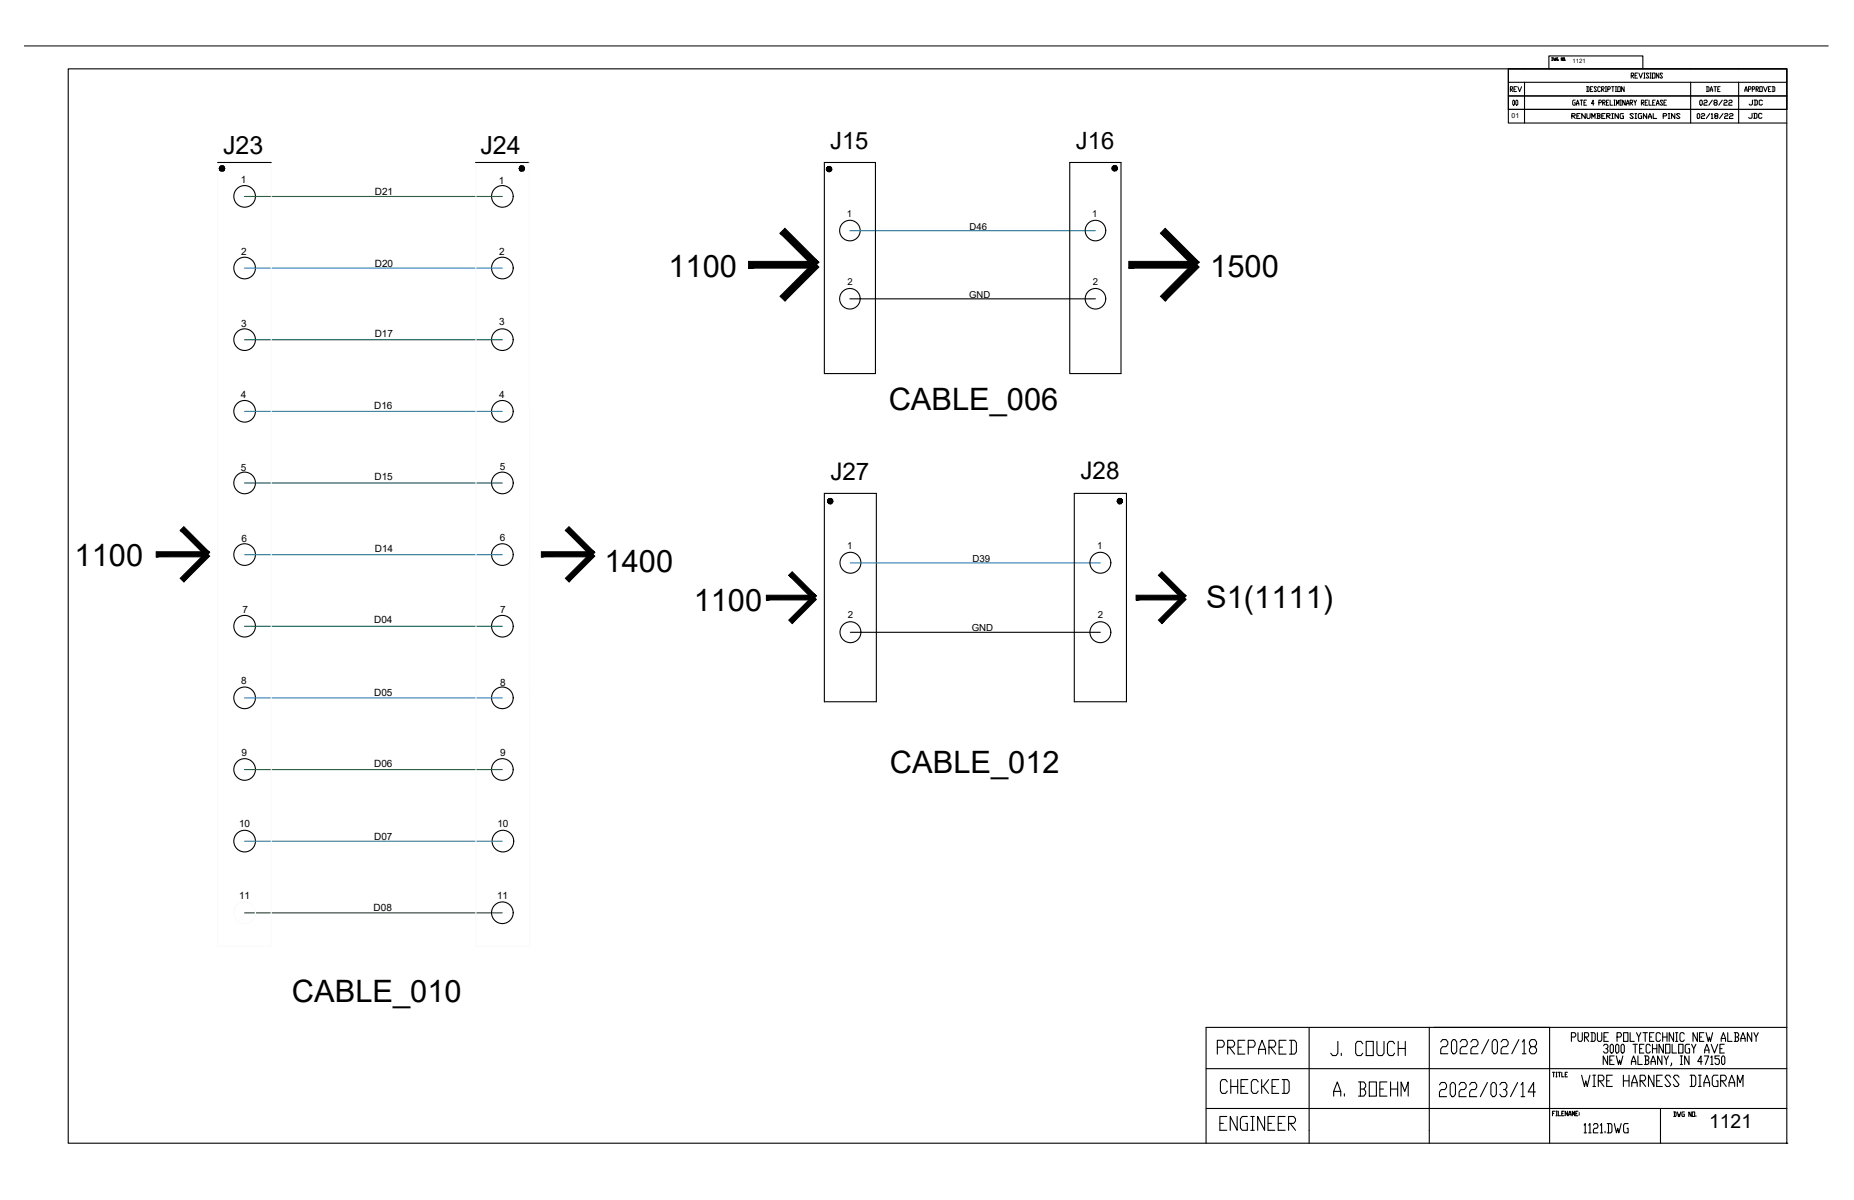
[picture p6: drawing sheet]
<svg xmlns="http://www.w3.org/2000/svg" width="432mm" height="279mm" viewBox="0 0 432 279" stroke-linecap="round" stroke-linejoin="round" font-family="sans-serif">
<!-- layer: 0 -->
<g fill="none" stroke="#000" stroke-width=".25">
<path d="M15.9 16h400.3v250.2h-400.3zM351.3 16v6.3h64.9M351.3 16h64.9v6.3M351.3 16h64.9v9.5h-64.9zM355.1 19.2h61.1M393.8 19.2v9.4M404.9 19.2v3.1M50.7 37.8h12.5M110.8 37.8h12.4M192 37.8h11.9v49.2h-11.9zM249.1 37.8h12v49.2h-12zM351.3 25.5v3.1h64.9"/>
<path d="M355.1 25.5v3.1M366.1 27h.6l.2-.4-.2-.2h-.6v1.2M366.3 27l.6 .6M367.3 27h.3M368 26.4h-.7v1.2h.7M369.2 26.4v1.2l-.8-1.2v1.2M369.6 26.4v1l.2 .2h.3l.2-.2v-1M370.7 27.6v-1.2l.4 .8 .4-.8v1.2M371.9 26.4h.6l.2 .2-.2 .4M372.1 27h.4l.2 .4-.2 .2h-.6M372.1 26.4v1.2M373.1 27h.3"/>
<path d="M373.8 26.4h-.7v1.2h.7M374.2 27h.6l.2-.4-.2-.2h-.6v1.2M374.4 27l.6 .6M375.4 27.6h.4M375.4 26.4h.4M375.6 26.4v1.2M376.9 26.4v1.2l-.8-1.2v1.2M378.1 26.4h-.6l-.2 .2v.8l.2 .2h.6v-.6h-.2M380.4 26.6l-.2-.2-.6 .2 .8 .8-.2 .2h-.4l-.2-.2M380.8 27.6h.4M380.8 26.4h.4M381 26.4v1.2"/>
<path d="M382.3 26.4h-.5l-.2 .2v.8l.2 .2h.5v-.6h-.1M383.5 26.4v1.2l-.8-1.2v1.2M383.9 27.6v-.4l.4-.8 .4 .8v.4M383.9 27.2h.8M385 26.4v1.2h.8M387.4 27h.6l.2-.4-.2-.2h-.6v1.2M388.5 27.6h.4M388.5 26.4h.4M388.7 26.4v1.2M390.1 26.4v1.2l-.8-1.2v1.2M391.3 26.6l-.3-.2-.5 .2 .8 .8-.3 .2h-.3l-.2-.2M395.3 26.6l.2-.2 .4 .2v.8l-.2 .2-.4-.2z"/>
<path d="M395.9 23.5l.2-.2 .4 .2v.8l-.2 .2-.4-.2zM396.3 26.6l.1-.2 .6 .2-.2 .4h-.4l-.1 .2v.4h.7M396.8 23.5l.3-.2h.3l.2 .2-.2 .4-.6 .2v.4h.8M398.2 26.4l-.8 1.2M398.6 26.6l.2-.2v1.2M398.6 27.6h.4M398.8 23.3l-.8 1.2M399.3 23.9l-.1-.2 .1-.4h.5l.1 .2-.1 .4-.6 .2 .1 .4h.5l.1-.2-.1-.4M399.6 27l-.3-.4 .6-.2 .2 .4-.8 .4 .3 .4h.3l.2-.2-.2-.4M401.1 23.3l-.8 1.2M401.3 26.4l-.8 1.2M401.5 23.5l.2-.2h.4l.2 .2-.2 .4-.6 .2v.4h.8"/>
<path d="M401.7 26.6l.1-.2 .6 .2-.1 .4h-.5l-.1 .2v.4h.7M402.6 23.5l.3-.2h.3l.2 .2-.2 .4-.6 .2v.4h.8M402.8 26.6l.2-.2 .6 .2-.2 .4h-.4l-.2 .2v.4h.8M416.2 22.3h-64.9v3.2M416.2 22.3v3.2h-64.9M197.9 69.6h57.2M192 114.9h12.1v48.5h-12.1zM250.2 114.9h12.2v48.5h-12.2zM198 147.2h58.3M280.9 239.2v27M333.9 239.2h82.3M332.9 263.2v3"/>
<path d="M386.7 263.5v2.7M416.2 266.2h.1"/>
<circle cx="57" cy="45.7" r="2.52"/>
<circle cx="117" cy="45.7" r="2.52"/>
<circle cx="197.9" cy="53.7" r="2.39"/>
<circle cx="255.1" cy="53.7" r="2.39"/>
<circle cx="57" cy="62.4" r="2.52"/>
<circle cx="57" cy="79.1" r="2.52"/>
<circle cx="117" cy="62.4" r="2.52"/>
<circle cx="117" cy="79.1" r="2.52"/>
<circle cx="197.9" cy="69.6" r="2.39"/>
<circle cx="255.1" cy="69.6" r="2.39"/>
<circle cx="57" cy="95.8" r="2.52"/>
<circle cx="117" cy="95.8" r="2.52"/>
<circle cx="57" cy="112.4" r="2.52"/>
<circle cx="117" cy="112.4" r="2.52"/>
<circle cx="57" cy="129.1" r="2.52"/>
<circle cx="117" cy="129.1" r="2.52"/>
<circle cx="198.1" cy="131" r="2.43"/>
<circle cx="256.3" cy="131" r="2.43"/>
<circle cx="57" cy="145.8" r="2.52"/>
<circle cx="117" cy="145.8" r="2.52"/>
<circle cx="198.1" cy="147.2" r="2.43"/>
<circle cx="256.3" cy="147.2" r="2.43"/>
<circle cx="57" cy="179.2" r="2.52"/>
<circle cx="57" cy="162.5" r="2.52"/>
<circle cx="117" cy="162.5" r="2.52"/>
<circle cx="117" cy="179.2" r="2.52"/>
<circle cx="57" cy="195.8" r="2.52"/>
<circle cx="117.1" cy="195.8" r="2.52"/>
<circle cx="117" cy="212.5" r="2.52"/>
</g>
<!-- layer: SLD-0 -->
<g fill="none" stroke="#000" stroke-width=".25">
<path d="M360.7 16v-3h21.9v3M361.4 13.4l.4 .2-.1 .5h-.3M361.5 13.4v.7M361.9 13.4l.1 .7 .1-.4 .1 .4 .1-.7M362.8 13.4l-.3 .2 .1 .5h.2l-.1-.4M363 14v.1M363.9 13.4v.7l-.3-.7v.7M364.1 13.4h.3v.7h-.3zM364.5 14v.1M280.9 239.2h80v27M304.9 239.2v24M332.9 239.2v24"/>
<path d="M280.9 258.1h135.3M280.9 248.8h135.3M361.6 249.7h.5M361.6 259.2h.3M361.8 249.7v1M362.1 258.7h-.5v1.1M362.4 249.7h.2M362.4 250.7h.2M362.4 258.7h.3M362.4 259.8h.3M362.5 249.7v1M362.6 258.7v1.1"/>
<path d="M362.9 249.7h.5M362.9 258.7v1.1h.6M363.2 249.7v1M363.7 249.7v1h.6M363.7 259.2h.3M364.3 258.7h-.6v1.1h.6M364.5 250.2h.3M365.1 249.7h-.6v1h.6M365.1 258.7v1.1l-.6-1.1v1.1M365.4 259.8l.2-1.1 .3 1.1M365.4 259.4h.5M366 241.5h.7l.3-.4v-.3l-.3-.4h-.7v2.1"/>
<path d="M366.2 259.8v-1.1l.3 .7 .2-.7v1.1M367 259.2h.3M367.5 258.7h-.5v1.1h.5M367.5 240.4v1.7l.3 .4h.5l.2-.4v-1.7M367.8 259.1v.1M367.8 259.4v.2M368.4 250.3l.6 2.7 .3-1.3 .4 1.3 .6-2.7M369 241.5h.8l.2-.4-.2-.7h-.8v2.1M369.3 241.5l.7 1M370.5 240.4h.8l.2 .4v1.3l-.2 .4h-.8M370.8 240.4v2.1M371 250.3h.6"/>
<path d="M371 253h.6M371.3 250.3v2.7M372 240.4v1.7l.3 .4h.5l.3-.4v-1.7M372.3 251.7h.9l.4-.5v-.4l-.4-.5h-.9v2.7M372.6 251.7l1 1.3M373.5 243.5l.2-.4h.5l.3 .4v.3l-.3 .4h-.2M373.6 241.5h.5M374.2 251.7h.6M374.2 244.2l.3 .3v.3l-.3 .4h-.5l-.2-.4M374.4 245.9v1.9l-1-1.9v1.9M374.6 240.4h-1v2.1h1M374.9 246.8h.5"/>
<path d="M375.3 243.1h.2l.3 .4v1.3l-.3 .4h-.2l-.3-.4v-1.3zM375.5 250.3h-1.3v2.7h1.3M375.9 245.9h-1v1.9h1M376.4 245.9l.6 1.9 .2-1 .3 1 .5-1.9M376.5 243.1h.3l.2 .4v1.3l-.2 .4h-.3l-.2-.4v-1.3zM376.6 241.5h.8l.2-.4v-.3l-.2-.4h-.8v2.1M377.8 243.1h.3l.2 .4v1.3l-.2 .4h-.3l-.3-.4v-1.3zM378.1 251.7h1.3M378.1 250.3v2.7M378.1 240.4h1.1v2.1h-1.1zM379.4 250.3v2.7M379.7 240.4v2.1h.9"/>
<path d="M380 247.8v-.6l.5-1.3 .5 1.3v.6M380 247.2h1M380 253v-.9l.7-1.8 .6 1.8v.9M380 252.1h1.3M380.3 243.1h1.1M380.8 243.1v2.1M381.1 240.4l.5 1.1v1M381.5 245.9v1.9h1M381.9 244.2h.5M382 251.7h1l.3-.5v-.4l-.3-.5h-1v2.7M382.2 240.4l-.6 1.1M382.3 251.7l1 1.3"/>
<path d="M382.7 240.4h1M382.9 243.1h-1v2.1h1M383 245.9h.8l.2 .3-.2 .6M383.2 240.4v2.1M383.3 246.8h.5l.2 .4v.3l-.2 .3h-.8M383.3 245.9v1.9M384.2 241.5h.5M384.4 243.5l-.3-.4h-.5l-.2 .4v1.3l.2 .4h.5l.3-.4M384.5 247.8v-.6l.5-1.3 .5 1.3v.6M384.5 247.2h1M384.9 244.2h1M384.9 243.1v2.1"/>
<path d="M385.2 240.4h-1v2.1h1M385.2 250.3v2.7l-1.3-2.7v2.7M385.8 251.7h.7M385.9 243.1v2.1M386.7 240.8l-.2-.4h-.5l-.3 .4v1.3l.3 .4h.5l.2-.4M386.7 258.1v5.4M387.1 245.9v1.9l-1-1.9v1.9M387.2 250.3h-1.4v2.7h1.4M387.2 241.5h1.1M387.2 240.4v2.1M387.4 243.1v2.1l-1-2.1v2.1M387.6 245.9l.5 .9v1"/>
<path d="M387.9 243.1h1v2.1h-1zM388.3 240.4v2.1M388.6 245.9l-.5 .9M389.1 250.8l-.3-.5h-.7l-.3 .5 1.3 1.7-.3 .5h-.7l-.3-.5M389.3 247.5l-.2 .7M389.4 243.1v2.1h1.1M389.8 240.4v2.1l-1-2.1v2.1M389.8 258.9h.4l.2 .2v.7l-.2 .2h-.4M390 258.9v1.1M390.2 242.5h.6M390.2 240.4h.6M390.5 240.4v2.1"/>
<path d="M390.7 258.9l.2 1.1 .1-.6 .2 .6 .3-1.1M391 243.1h1v2.1h-1zM391 250.8l-.3-.5h-.6l-.4 .5 1.3 1.7-.3 .5h-.6l-.4-.5M391.3 247.8h.6M391.3 245.9h.6M391.6 245.9v1.9M392.3 240.8l-.3-.4h-.5l-.2 .4v1.3l.2 .4h.5l.3-.4M392.3 258.9h-.4l-.2 .2 .2 .9h.4v-.6h-.2M393.4 245.9v1.9l-1-1.9v1.9M393.5 243.1h-.8l-.2 .4v1.3l.2 .4h.8v-1h-.3M393.6 250.3h1l.3 .5v1.7l-.3 .5h-1M393.9 258.9v1.1l-.6-1.1v1.1"/>
<path d="M394 243.1l.5 1.1v1M394 250.3v2.7M394.1 258.9h.6v1.1h-.6zM395 243.1l-.5 1.1M395 259.8v.2M395.3 240.4v2.1l-1-2.1v2.1M395.6 250.3h.6M395.6 253h.6M395.8 241.5h.5M395.9 250.3v2.7M396.4 247.2h-1l.8-1.3v1.9M396.8 240.4h-1v2.1h1"/>
<path d="M396.8 253v-.9l.7-1.8 .7 1.8v.9M396.8 252.1h1.4M396.9 245.9h1l-.7 1.9M397 245.2v-.7l.5-1.4 .5 1.4v.7M397 244.5h1M397.4 240.4l.5 2.1 .2-1 .3 1 .5-2.1M398.5 246.2l.2-.3v1.9M398.5 247.8h.5M398.5 243.1l.8 2.1 .8-2.1M400.1 250.3h-1l-.3 .5v1.7l.3 .5h1v-1.3h-.3M400.4 245.9h-1v.6h.8l.2 .3v.7l-.2 .3h-.5l-.3-.3M400.6 244.2h.5"/>
<path d="M400.7 251.7h1l.4-.5v-.4l-.4-.5h-1v2.7M400.9 242.5v-.7l.5-1.4 .5 1.4v.7M400.9 241.8h1M401.1 251.7l1 1.3M401.2 245.9h.3l.2 .3v1.3l-.2 .3h-.3l-.2-.3v-1.3zM401.6 243.1h-1v2.1h1M402.4 240.4v2.1h1M402.7 253v-.9l.6-1.8 .7 1.8v.9M402.7 252.1h1.3M403.9 240.4h.8l.2 .4v.3l-.2 .4M404.2 241.5h.5l.2 .3v.3l-.2 .4h-.8M404.2 240.4v2.1"/>
<path d="M404.6 253v-2.7l.7 1.8 .6-1.8v2.7M405.4 242.5v-.7l.5-1.4 .6 1.4v.7M405.4 241.8h1.1M408 240.4v2.1l-1-2.1v2.1M408.5 240.4l.5 1.1v1M409.5 240.4l-.5 1.1M368.9 262l.3-.4v2.2M368.9 263.8h.6M370 262l.3-.4v2.2M370 263.8h.6M371.1 262l.3-.4h.5l.3 .4-.3 .7h-.5l-.3 .3v.8h1.1M372.7 262l.3-.4v2.2"/>
<path d="M372.7 263.8h.6M373.8 263.4v.4M374.3 261.6h.9l.2 .4v1.4l-.2 .4h-.9M374.6 261.6v2.2M376 261.6l.5 2.2 .3-1.1 .2 1.1 .6-2.2M379.2 261.6h-.8l-.3 .4v1.4l.3 .4h.8v-1.1h-.3"/>
</g>
<!-- layer: 0 -->
<path d="M197.9 53.7h57.2M57 62.4h60M57 95.8h60M57 129.1h60M198 131h58.3M57 162.5h60M57 195.9h60" fill="none" stroke="#2776bb" stroke-width=".25"/>
<g fill="#000" stroke="#000" stroke-width=".23">
<path d="M51.1 39.2l.1 .4 .5-.4zM51.2 39.6l.5-.4-.3 .6zM51.7 39.2l-.3 .6 .3 .1z"/>
<path d="M51.4 38.8l.3 .4v-.5zM51.2 38.9l.2-.1 .3 .4zM51.2 38.9v.3h.5z"/>
<path d="M51.4 38.7l.3 .5v-.6zM51.2 38.9l.2-.2 .3 .5zM51.2 38.9l-.1 .3h.6z"/>
<path d="M51.7 39.2v.7l.3-.1zM51.7 39.2l.6 .4-.3 .2zM51.7 39.2l.6 .4v-.4z"/>
<path d="M51.7 39.2h.6l-.1-.3zM52 38.8l.2 .1-.5 .3zM51.7 38.7v.5l.3-.4z"/>
<path d="M51.7 39.2h.6v-.3zM52 38.7l.3 .2-.6 .3zM51.7 38.6v.6l.3-.5z"/>
<path d="M120.9 39.2l.1 .4 .5-.4zM121 39.6l.5-.4-.3 .6zM121.5 39.2l-.3 .6 .3 .1z"/>
<path d="M121.3 38.8l.2 .4v-.5zM121.3 38.8l.2 .4-.5-.2zM121 39v.2h.5z"/>
<path d="M121.2 38.7l.3 .5v-.6zM121.2 38.7l.3 .5-.5-.3zM121 38.9l-.1 .3h.6z"/>
<path d="M121.5 39.2v.7l.3-.1zM121.5 39.2l.6 .4-.3 .2zM121.5 39.2l.6 .4v-.4z"/>
<path d="M121.5 39.2h.6l-.1-.2zM121.8 38.8l.2 .2-.5 .2zM121.5 38.7v.5l.3-.4z"/>
<path d="M121.5 39.2h.6v-.3zM121.8 38.7l.3 .2-.6 .3zM121.5 38.6v.6l.3-.5z"/>
<path d="M192.5 39.4v.3l.6-.3zM192.5 39.7l.6-.3-.3 .5zM193.1 39.4l-.3 .5 .3 .1z"/>
<path d="M192.9 39l.2 .4v-.5zM192.9 39l.2 .4-.4-.3zM192.7 39.1l-.1 .3h.5z"/>
<path d="M192.8 38.8l.3 .6v-.6zM192.5 39.1l.3-.3 .3 .6zM192.5 39.1v.3h.6z"/>
<path d="M193.1 39.4v.6l.3-.1zM193.1 39.4l.5 .3-.2 .2zM193.1 39.4l.5 .3 .1-.3z"/>
<path d="M193.1 39.4h.5l-.1-.3zM193.4 39l.1 .1-.4 .3zM193.1 38.9v.5l.3-.4z"/>
<path d="M193.1 39.4h.6l-.1-.3zM193.4 38.8l.2 .3-.5 .3zM193.1 38.8v.6l.3-.6z"/>
<path d="M259 39.2l.1 .3 .5-.3zM259.1 39.5l.5-.3-.3 .5zM259.6 39.2l-.3 .5 .3 .1z"/>
<path d="M259.4 38.8l.2 .4v-.5zM259.2 39l.2-.2 .2 .4zM259.2 39l-.1 .2h.5z"/>
<path d="M259.3 38.6l.3 .6v-.6zM259.3 38.6l.3 .6-.5-.3zM259.1 38.9l-.1 .3h.6z"/>
<path d="M259.6 39.2v.6l.3-.1zM259.6 39.2l.6 .3-.3 .2zM259.6 39.2l.6 .3v-.3z"/>
<path d="M259.6 39.2h.5l-.1-.2zM259.9 38.8l.1 .2-.4 .2zM259.6 38.7v.5l.3-.4z"/>
<path d="M259.6 39.2h.6v-.3zM259.9 38.6l.3 .3-.6 .3zM259.6 38.6v.6l.3-.6z"/>
<path d="M181.7 54.3l7.9 7.9 1.1-1.1zM181.7 54.3l1.1-1.1 7.9 7.9z"/>
<path d="M174.3 62.4h15.8v-1.5zM174.3 60.9h15.8l-15.8 1.5z"/>
<path d="M189.6 61.1l-6.8 9 7.9-7.9zM189.6 61.1l-6.8 9-1.1-1.1z"/>
<path d="M270.3 54.3l7.8 7.9 1.2-1.1zM271.4 53.2l7.9 7.9-9-6.8z"/>
<path d="M262.9 62.4h15.8v-1.5zM262.9 60.9h15.8l-15.8 1.5z"/>
<path d="M278.1 61.1l-6.7 9 7.9-7.9zM278.1 61.1l-6.7 9-1.1-1.1z"/>
<path d="M192.8 116.7v.3l.6-.3zM192.8 117l.6-.3-.3 .5zM193.4 116.7l-.3 .5 .3 .1z"/>
<path d="M193.1 116.2l.3 .5v-.6zM193.1 116.2l.3 .5-.5-.3zM192.9 116.4l-.1 .3h.6z"/>
<path d="M193.1 116.1l.3 .6v-.6zM193.1 116.1l.3 .6-.6-.3zM192.8 116.4v.3h.6z"/>
<path d="M193.4 116.7v.6l.3-.1zM193.4 116.7l.5 .3-.2 .2zM193.4 116.7l.5 .3 .1-.3z"/>
<path d="M193.4 116.7h.5v-.3zM193.6 116.2l.3 .2-.5 .3zM193.4 116.1v.6l.2-.5z"/>
<path d="M193.4 116.7h.6l-.1-.3zM193.7 116.1l.2 .3-.5 .3zM193.4 116.1v.6l.3-.6z"/>
<path d="M260.2 116.7l.1 .3 .5-.3zM260.3 117l.5-.3-.3 .5zM260.8 116.7l-.3 .5 .3 .1z"/>
<path d="M260.5 116.2l.3 .5v-.6zM260.5 116.2l.3 .5-.5-.3zM260.3 116.4l-.1 .3h.6z"/>
<path d="M260.5 116.1l.3 .6v-.6zM260.5 116.1l.3 .6-.5-.3zM260.3 116.4l-.1 .3h.6z"/>
<path d="M260.8 116.7v.6l.3-.1zM260.8 116.7l.5 .3-.2 .2zM260.8 116.7l.5 .3 .1-.3z"/>
<path d="M260.8 116.7h.6l-.1-.3zM261.1 116.2l.2 .2-.5 .3zM260.8 116.1v.6l.3-.5z"/>
<path d="M260.8 116.7h.6l-.1-.3zM261.1 116.1l.2 .3-.5 .3zM260.8 116.1v.6l.3-.6z"/>
<path d="M42 123.5l6 6 .8-.9zM42 123.5l.8-.9 6 6z"/>
<path d="M36.4 129.7h12v-1.2zM36.4 128.5h12l-12 1.2z"/>
<path d="M48 128.6l-5.2 6.9 6-6zM48 128.6l-5.2 6.9-.8-.9z"/>
<path d="M131.7 123.5l6 6 .8-.9zM131.7 123.5l.8-.9 6 6z"/>
<path d="M126.1 129.7h12v-1.2zM126.1 128.5h12l-12 1.2z"/>
<path d="M137.7 128.6l-5.2 6.9 6-6zM137.7 128.6l-5.2 6.9-.8-.9z"/>
<path d="M183.7 133.9l5.6 5.7 .8-.8zM183.7 133.9l.8-.8 5.6 5.7z"/>
<path d="M178.5 139.7h11.3v-1.1zM178.5 138.6h11.3l-11.3 1.1z"/>
<path d="M189.3 138.8l-4.8 6.4 5.6-5.6zM183.7 144.4l5.6-5.6-4.8 6.4z"/>
<path d="M269.8 133.9l5.6 5.7 .8-.8zM270.6 133.1l5.6 5.7-6.4-4.9z"/>
<path d="M264.6 139.7h11.3v-1.1zM264.6 138.6h11.3l-11.3 1.1z"/>
<path d="M275.4 138.8l-4.8 6.4 5.6-5.6zM275.4 138.8l-4.8 6.4-.8-.8z"/>
</g>
<path d="M57 45.7h60M57 79.1h60M57 112.5h60M57 145.8h60M57 179.2h60M57 212.5h60" fill="none" stroke="#136734" stroke-width=".25"/>
<!-- layer: dotted -->
<g fill="none" stroke="#fafafa" stroke-width=".25">
<path d="M50.7 37.8v182.5h12.5v-182.5M110.8 37.8v182.5h12.6l-.2-182.5"/>
<circle cx="57" cy="212.5" r="2.52"/>
</g>
<!-- layer: 0 -->
<g fill="none" stroke="#000" stroke-width=".23">
<path d="M5.6 10.7h420.2M379.9 17.6h.5l.1-.2-.1-.4h-.5v1.2M380.1 17.6l.4 .6M380.8 17.6h.3M381.4 17h-.6v1.2h.6M381.7 17l.4 1.2 .4-1.2M382.8 18.2h.3M382.8 17h.3M383 17v1.2M384 17.2l-.1-.2h-.3l-.2 .2 .6 .8-.1 .2h-.3l-.2-.2M384.3 18.2h.3M384.3 17h.3"/>
<path d="M384.4 17v1.2M384.9 17h.6v1.2h-.6zM386.3 17v1.2l-.5-1.2v1.2M387.2 17.2l-.1-.2h-.3l-.2 .2 .6 .8-.1 .2h-.3l-.2-.2M366.9 23.3h-.5l-.1 .2 .1 1h.5v-.6h-.2M367.2 24.5l.2-1.2 .3 1.2M367.2 24.1h.5M368 23.3h.6M368.3 23.3v1.2M368.9 23.9h.3M369.5 20.2h.5l.1 .1v.9l-.1 .1h-.5M369.5 23.3h-.6v1.2h.6"/>
<path d="M369.7 20.2v1.1M370.4 20.8h.3M371 20.2h-.6v1.1h.6M371.2 24.1h-.6l.5-.8v1.2M371.8 20.3l-.1-.1-.4 .1 .5 .9-.1 .1-.4-.1M372.4 23.9h.4l.2-.2-.2-.4h-.4v1.2M372.7 20.3l-.1-.1-.5 .1v.9l.2 .1 .4-.1M373 20.8h.4l.2-.5-.6-.1v1.1M373.1 20.8l.5 .5M373.3 23.9l.6-.2-.2-.4h-.4v1.2M373.4 23.9l.5 .6M373.9 21.3h.3"/>
<path d="M373.9 20.2h.3M374 20.2v1.1M374.2 23.9h.3M374.5 20.8h.4l.1-.2-.1-.4h-.4v1.1M374.7 23.3h-.5v1.2h.5M375 23.3v1.2h.6M375.3 20.2h.6M375.6 20.2v1.1M375.9 23.3h.3M375.9 24.5h.3M376 23.3v1.2M376.2 21.3h.3"/>
<path d="M376.2 20.2h.3M376.4 20.2v1.1M376.5 24.5v-1.2l.3 .8 .3-.8v1.2M376.8 20.2h.6v1.1h-.6zM377.3 23.3h.3M377.3 24.5h.3M377.5 23.3v1.2M378.3 20.2v1.1l-.6-1.1v1.1M378.5 23.3v1.2l-.6-1.2v1.2M378.8 24.5l.3-1.2 .3 1.2M378.8 24.1h.6M379.7 23.9h.4l.2-.2-.2-.4h-.4v1.2"/>
<path d="M379.8 23.9l.5 .6M380.5 23.3l.3 .6v.6M381.1 23.3l-.3 .6M382.3 23.9h.4l.2-.2-.2-.4h-.4v1.2M382.5 23.9l.4 .6M383.2 23.9h.3M383.8 23.3h-.6v1.2h.6M384.1 23.3v1.2h.5M384.9 23.9h.3M385.5 23.3h-.6v1.2h.6M385.8 24.5l.3-1.2 .3 1.2M385.8 24.1h.6"/>
<path d="M387.2 23.5l-.1-.2h-.3l-.1 .2 .5 .8-.1 .2h-.3l-.1-.2M387.5 23.9h.3M388.1 23.3h-.6v1.2h.6M397.4 20.2l.6 .1v.9l-.6 .1M397.6 20.2v1.1M398.3 21.3l.3-1.1 .3 1.1M398.3 20.9h.6M399.2 20.2h.6M399.5 20.2v1.1M400.1 20.8h.3M400.6 20.2h-.5v1.1h.5M406.4 21.3l.3-1.1 .2 1.1"/>
<path d="M406.4 20.9h.5M407.2 20.8h.5l.1-.2-.1-.4h-.5v1.1M408.1 20.8h.4l.2-.2-.2-.4h-.4v1.1M409 20.8h.4l.1-.2-.1-.4h-.4v1.1M409.1 20.8l.4 .5M409.8 20.2h.6v1.1h-.6zM410.7 20.2l.5 1.1 .4-1.1M411.9 20.8h.3M412.5 20.2h-.6v1.1M412.8 20.2l.6 .1v.9l-.6 .1M412.9 20.2v1.1"/>
</g>
<g font-size="7.2">
<text x="155.7" y="64.6">1100</text>
<text x="281.9" y="64.5">1500</text>
<text x="207" y="95.5">CABLE_006</text>
<text x="17.4" y="131.9">1100</text>
<text x="140.8" y="133.1">1400</text>
<text x="161.6" y="142.3">1100</text>
<text x="280.9" y="141.7">S1(1111)</text>
<text x="207.3" y="179.9">CABLE_012</text>
<text x="68" y="233.3">CABLE_010</text>
</g>
<g font-size="6.6">
<text x="282.2" y="246.6">PREPARED</text>
<text x="308.7" y="246.9">J. COUCH</text>
<text x="334.4" y="246.6">2022/02/18</text>
<text x="282.9" y="255.8">CHECKED</text>
<text x="309.4" y="256.5">A. BOEHM</text>
<text x="334.1" y="256.5">2022/03/14</text>
<text x="282.9" y="264.2">ENGINEER</text>
</g>
<g font-size="5.8">
<text x="52" y="35.8">J23</text>
<text x="111.9" y="35.9">J24</text>
</g>
<g font-size="5.6">
<text x="193.4" y="111.7">J27</text>
<text x="251.6" y="111.6">J28</text>
</g>
<g font-size="5.5">
<text x="193.4" y="34.7">J15</text>
<text x="250.6" y="34.6">J16</text>
</g>
<text font-size="4.5" x="398" y="262.6">1121</text>
<text font-size="4.4" x="406" y="28.9">JDC</text>
<g font-size="4">
<text x="350.7" y="22.6">REV</text>
<text x="351" y="25.8">00</text>
<text x="406" y="25.8">JDC</text>
</g>
<g font-size="2.3">
<text x="56.1" y="42.7">1</text>
<text x="87.3" y="45.4">D21</text>
<text x="116.2" y="42.7">1</text>
<text x="56.1" y="59.5">2</text>
<text x="116.2" y="59.4">2</text>
<text x="87.3" y="62.2">D20</text>
<text x="56.2" y="76.1">3</text>
<text x="116.3" y="75.7">3</text>
<text x="87.3" y="78.6">D17</text>
<text x="56.1" y="92.7">4</text>
<text x="87.1" y="95.2">D16</text>
<text x="116.3" y="92.8">4</text>
<text x="56.1" y="109.6">5</text>
<text x="87.2" y="111.8">D15</text>
<text x="116.4" y="109.4">5</text>
<text x="56.3" y="126.2">6</text>
<text x="87.3" y="128.6">D14</text>
<text x="116.4" y="126">6</text>
<text x="197.3" y="127.8">1</text>
<text x="226.5" y="130.8">D39</text>
<text x="255.5" y="127.8">1</text>
<text x="56.4" y="142.8">7</text>
<text x="116.5" y="142.7">7</text>
<text x="87.1" y="145.1">D04</text>
<text x="197.5" y="144">2</text>
<text x="226.3" y="147">GND</text>
<text x="255.7" y="144">2</text>
<text x="56.1" y="159.4">8</text>
<text x="87.1" y="162">D05</text>
<text x="116.5" y="159.7">8</text>
<text x="56.3" y="176.1">9</text>
<text x="87.1" y="178.6">D06</text>
<text x="116.5" y="176.1">9</text>
<text x="55.7" y="192.6">10</text>
<text x="87.1" y="195.5">D07</text>
<text x="115.8" y="192.6">10</text>
<text x="55.7" y="209.3">11</text>
<text x="115.8" y="209.3">11</text>
<text x="87" y="212.1">D08</text>
</g>
<g font-size="2.2">
<text x="197.2" y="50.5">1</text>
<text x="225.8" y="53.5">D46</text>
<text x="254.4" y="50.5">1</text>
<text x="197.4" y="66.4">2</text>
<text x="225.7" y="69.3">GND</text>
<text x="254.5" y="66.4">2</text>
</g>
<text font-size="1.6" x="352.1" y="27.6">01</text>
<text font-size="1.4" x="366.2" y="14.8">1121</text>
</svg>
